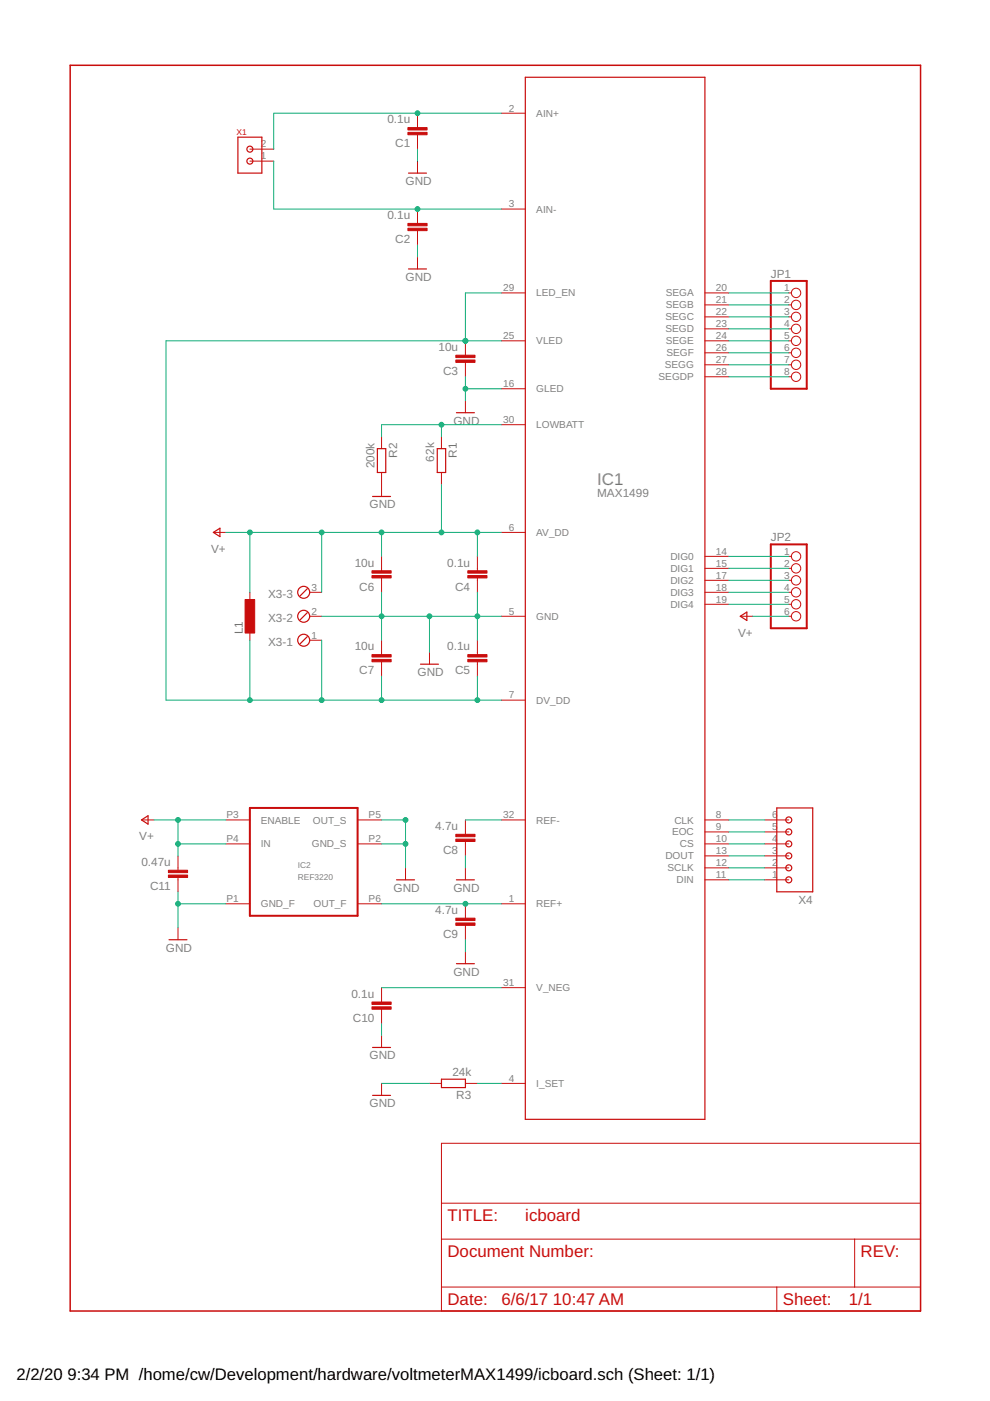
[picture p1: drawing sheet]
<svg xmlns="http://www.w3.org/2000/svg" width="210mm" height="297mm" viewBox="0 0 210 297" stroke-linecap="round" stroke-linejoin="round" font-family="sans-serif">
<g fill="none" stroke="#c90d0c" stroke-width=".21">
<path d="M53 34.2h5M53 31.6h5M88.5 24v3.1M88.5 28.6v3M88.5 34.2v2.5M106.3 24h5.1M88.5 44.3v3.1M88.5 48.9v3M88.5 54.5v2.5M106.3 44.3h5.1M98.7 72.3v3M98.7 76.8v3.1"/>
<path d="M106.3 72.3h5.1M106.3 62.1h5.1M149.5 72.3h5M149.5 62.1h5M149.5 64.6h5M149.5 67.2h5M149.5 69.7h5M149.5 74.8h5M149.5 77.3h5M149.5 79.9h5M167.2 72.3h.6M167.2 62.1h.6"/>
<path d="M167.2 64.6h.6M167.2 67.2h.6M167.2 69.7h.6M167.2 74.8h.6M167.2 77.3h.6M167.2 79.9h.6M80.9 92.6v2.5M93.6 92.6v2.5M98.7 85v2.5M106.3 90h5.1M106.3 82.4h5.1M45.4 112.9h2.5"/>
<path d="M80.9 100.2v5.1M80.9 118v3M93.6 100.2v2.5M101.2 118v3M106.3 112.9h5.1M149.5 118h5M167.2 118h.6M53 125.6v2.5M53 133.2v2.5M65.7 130.7h2.5M65.7 125.6h2.5M65.7 135.7h2.5"/>
<path d="M80.9 122.5v3.1M80.9 135.7v3.1M91.1 138.3v2.5M101.2 122.5v3.1M101.2 135.7v3.1M106.3 130.7h5.1M149.5 128.1h5M149.5 125.6h5M149.5 123h5M149.5 120.5h5M157.1 130.7h2.5M167.2 130.7h.6"/>
<path d="M167.2 128.1h.6M167.2 125.6h.6M167.2 123h.6M167.2 120.5h.6M80.9 140.3v3.1M101.2 140.3v3.1M106.3 148.4h5.1M30.1 173.8h2.6M47.9 173.8h5.1M47.9 178.9h5.1M75.8 173.8h5.1M75.8 178.9h5.1"/>
<path d="M98.7 173.8v3.1M98.7 178.4v3.1M106.3 173.8h5.1M149.5 173.8h5M149.5 176.4h5M149.5 178.9h5M162.2 173.8h5M162.2 176.4h5M162.2 178.9h5M37.7 181.5v3M37.7 186v3.1M37.7 196.7v2.5"/>
<path d="M47.9 191.6h5.1M75.8 191.6h5.1M86 184v2.5M98.7 184v2.5M98.7 191.6v3.1M98.7 196.2v3M106.3 191.6h5.1M149.5 181.5h5M149.5 186.5h5M149.5 184h5M162.2 181.5h5M162.2 186.5h5"/>
<path d="M162.2 184h5M80.9 209.4v3M80.9 214v3M80.9 219.5v2.6M98.7 201.8v2.5M106.3 209.4h5.1M80.9 229.7v2.5M91.1 229.7h2.5M98.7 229.7h2.5M106.3 229.7h5.1M93.6 242.4h101.6v35.6h-101.6zM93.6 255.1h101.6"/>
<path d="M93.6 262.7h101.6M93.6 272.9h101.6M164.7 272.9v5.1M181.2 262.7v10.2"/>
<circle cx="168.8" cy="64.6" r=".99"/>
<circle cx="168.8" cy="77.3" r=".99"/>
<circle cx="168.8" cy="79.9" r=".99"/>
<circle cx="168.8" cy="69.7" r=".99"/>
<circle cx="168.8" cy="72.3" r=".99"/>
<circle cx="168.8" cy="62.1" r=".99"/>
<circle cx="168.8" cy="67.2" r=".99"/>
<circle cx="168.8" cy="74.8" r=".99"/>
<circle cx="168.8" cy="118" r=".99"/>
<circle cx="168.8" cy="123" r=".99"/>
<circle cx="168.8" cy="125.6" r=".99"/>
<circle cx="168.8" cy="120.5" r=".99"/>
<circle cx="168.8" cy="130.7" r=".99"/>
<circle cx="168.8" cy="128.1" r=".99"/>
</g>
<g fill="#c90d0c" stroke="#c90d0c" stroke-width=".21">
<path d="M96.6 75.3h4.1v.5h-4.1z"/>
<path d="M96.6 76.3h4.1v.5h-4.1z"/>
<path d="M99.2 138.8h4.1v.5h-4.1z"/>
<path d="M99.2 139.8h4.1v.5h-4.1z"/>
<path d="M78.9 121h4v.5h-4z"/>
<path d="M78.9 122h4v.5h-4z"/>
<path d="M78.9 138.8h4v.5h-4z"/>
<path d="M78.9 139.8h4v.5h-4z"/>
<path d="M96.6 176.9h4.1v.5h-4.1z"/>
<path d="M96.6 177.9h4.1v.5h-4.1z"/>
<path d="M96.6 194.7h4.1v.5h-4.1z"/>
<path d="M96.6 195.7h4.1v.5h-4.1z"/>
<path d="M78.9 212.4h4v.6h-4z"/>
<path d="M78.9 213.5h4v.5h-4z"/>
<path d="M99.2 121h4.1v.5h-4.1z"/>
<path d="M99.2 122h4.1v.5h-4.1z"/>
<path d="M52 127.1h2v7.1h-2z"/>
<path d="M86.5 27.1h4.1v.5h-4.1z"/>
<path d="M86.5 28.1h4.1v.5h-4.1z"/>
<path d="M86.5 47.4h4.1v.5h-4.1z"/>
<path d="M86.5 48.4h4.1v.5h-4.1z"/>
<path d="M35.7 184.5h4.1v.5h-4.1z"/>
<path d="M35.7 185.5h4.1v.5h-4.1z"/>
</g>
<g fill="none" stroke="#c90d0c" stroke-width=".25">
<path d="M111.4 16.4h38.1v220.9h-38.1zM50.4 29.1h5.1v7.6h-5.1zM86.6 36.7h3.8M86.6 57h3.8M80 95.1h1.8v5.1h-1.8zM92.7 95.1h1.8v5.1h-1.8zM96.8 87.5h3.8M45.2 112.9l1.4-.9v1.8zM79 105.3h3.8M65.2 135l-1.6 1.5M65.2 129.9l-1.6 1.5M65.2 124.8l-1.6 1.5"/>
<path d="M157 130.7l1.3-.9v1.8zM89.2 140.8h3.8M30 173.8l1.4-.8v1.7zM164.7 171.3h7.6v17.8h-7.6zM35.8 199.2h3.8M84.1 186.5h3.8M96.8 186.5h3.8M96.8 204.3h3.8M79 222.1h3.8M79 232.2h3.8M93.6 228.8h5.1v1.8h-5.1z"/>
<circle cx="53" cy="31.6" r=".64"/>
<circle cx="53" cy="34.2" r=".64"/>
<circle cx="64.4" cy="125.6" r="1.27"/>
<circle cx="64.4" cy="135.7" r="1.27"/>
<circle cx="64.4" cy="130.7" r="1.27"/>
<circle cx="167.2" cy="178.9" r=".64"/>
<circle cx="167.2" cy="173.8" r=".64"/>
<circle cx="167.2" cy="176.4" r=".64"/>
<circle cx="167.2" cy="181.5" r=".64"/>
<circle cx="167.2" cy="184" r=".64"/>
<circle cx="167.2" cy="186.5" r=".64"/>
</g>
<path d="M163.4 59.6h7.6v22.8h-7.6zM163.4 115.4h7.6v17.8h-7.6zM53 171.3h22.8v22.9h-22.8z" fill="none" stroke="#c90d0c" stroke-width=".42"/>
<path d="M14.9 13.8h180.3v264.2h-180.3z" fill="none" stroke="#c90d0c" stroke-width=".32"/>
<g fill="none" stroke="#0dab76" stroke-width=".21">
<path d="M58 34.2v10.1h48.3M88.5 31.6v2.6M106.3 24h-48.3v7.6M88.5 51.9v2.6M98.7 79.9v5.1M106.3 62.1h-7.6v10.2M106.3 72.3h-71.1v76.1h71.1M154.5 62.1h12.7M154.5 64.6h12.7M154.5 67.2h12.7M154.5 69.7h12.7M154.5 72.3h12.7"/>
<path d="M154.5 74.8h12.7M154.5 77.3h12.7M154.5 79.9h12.7M93.6 90v2.6M98.7 82.4h7.6M106.3 90h-25.4v2.6M47.9 112.9h58.4M53 112.9v12.7M68.2 112.9v12.7M80.9 112.9v5.1M93.6 102.7v10.2M101.2 112.9v5.1"/>
<path d="M154.5 118h12.7M53 135.7v12.7M68.2 130.7h38.1M68.2 135.7v12.7M80.9 125.6v10.1M91.1 130.7v7.6M101.2 125.6v10.1M154.5 123h12.7M154.5 125.6h12.7M154.5 128.1h12.7M154.5 120.5h12.7M159.6 130.7h7.6"/>
<path d="M80.9 143.4v5M101.2 143.4v5M32.7 173.8h15.2M37.7 178.9h10.2M37.7 173.8v7.7M80.9 173.8h5.1v10.2M80.9 178.9h5.1M98.7 173.8h7.6M154.5 173.8h7.7M154.5 178.9h7.7M154.5 176.4h7.7M37.7 189.1v7.6"/>
<path d="M37.7 191.6h10.2M80.9 191.6h25.4M98.7 181.5v2.5M98.7 199.2v2.6M154.5 181.5h7.7M154.5 184h7.7M154.5 186.5h7.7M80.9 217v2.5M80.9 209.4h25.4M80.9 229.7h10.2M101.2 229.7h5.1"/>
</g>
<g fill="#0dab76" stroke="#0dab76" stroke-width=".21">
<circle cx="88.5" cy="24" r=".51"/>
<circle cx="88.5" cy="44.3" r=".51"/>
<circle cx="98.7" cy="82.4" r=".51"/>
<circle cx="80.9" cy="130.7" r=".51"/>
<circle cx="101.2" cy="130.7" r=".51"/>
<circle cx="91.1" cy="130.7" r=".51"/>
<circle cx="86" cy="173.8" r=".51"/>
<circle cx="86" cy="178.9" r=".51"/>
<circle cx="37.7" cy="191.6" r=".51"/>
<circle cx="93.6" cy="90" r=".51"/>
<circle cx="53" cy="112.9" r=".51"/>
<circle cx="68.2" cy="112.9" r=".51"/>
<circle cx="80.9" cy="112.9" r=".51"/>
<circle cx="93.6" cy="112.9" r=".51"/>
<circle cx="101.2" cy="112.9" r=".51"/>
<circle cx="37.7" cy="178.9" r=".51"/>
<circle cx="37.7" cy="173.8" r=".51"/>
<circle cx="98.7" cy="72.3" r=".51"/>
<circle cx="80.9" cy="148.4" r=".51"/>
<circle cx="101.2" cy="148.4" r=".51"/>
<circle cx="68.2" cy="148.4" r=".51"/>
<circle cx="53" cy="148.4" r=".51"/>
<circle cx="98.7" cy="191.6" r=".51"/>
</g>
<text font-size="3.6" fill="#808080" x="126.6" y="102.7">IC1</text>
<g font-size="3.6" fill="#c90d0c">
<text x="94.9" y="258.9">TITLE:</text>
<text x="111.4" y="258.9">icboard</text>
<text x="94.9" y="266.5">Document Number:</text>
<text x="182.5" y="266.5">REV:</text>
<text x="94.9" y="276.7">Date:</text>
<text x="106.3" y="276.7">6/6/17</text>
<text x="117.2" y="276.7">10:47 AM</text>
<text x="166" y="276.7">Sheet:</text>
<text x="179.9" y="276.7">1/1</text>
</g>
<g font-size="3.5">
<text x="3.5" y="292.5">2/2/20</text>
<text x="14.3" y="292.5">9:34 PM /home/cw/Development/hardware/voltmeterMAX1499/icboard.sch (Sheet: 1/1)</text>
</g>
<g font-size="2.5" fill="#808080">
<text x="82.1" y="26.2">0.1u</text>
<text x="83.8" y="31.2">C1</text>
<text x="86" y="39.2">GND</text>
<text x="82.1" y="46.5">0.1u</text>
<text x="83.8" y="51.6">C2</text>
<text x="86" y="59.6">GND</text>
<text x="163.4" y="58.9">JP1</text>
<text x="93" y="74.4">10u</text>
<text x="94" y="79.5">C3</text>
<text x="96.1" y="90">GND</text>
<text x="79.4" y="99.3" transform="rotate(-90 79.4 99.3)">200k</text>
<text x="84.2" y="97" transform="rotate(-90 84.2 97)">R2</text>
<text x="92.1" y="97.9" transform="rotate(-90 92.1 97.9)">62k</text>
<text x="96.9" y="97" transform="rotate(-90 96.9 97)">R1</text>
<text x="78.4" y="107.8">GND</text>
<text x="126.6" y="105.3">MAX1499</text>
<text x="44.8" y="117.2">V+</text>
<text x="163.4" y="114.8">JP2</text>
<text x="75.2" y="120.1">10u</text>
<text x="76.2" y="125.2">C6</text>
<text x="94.8" y="120.1">0.1u</text>
<text x="96.5" y="125.2">C4</text>
<text x="56.8" y="131.8">X3-2</text>
<text x="56.8" y="126.7">X3-3</text>
<text x="51.5" y="134.5" transform="rotate(-90 51.5 134.5)">L1</text>
<text x="56.8" y="136.9">X3-1</text>
<text x="75.2" y="137.9">10u</text>
<text x="94.8" y="137.9">0.1u</text>
<text x="156.5" y="135">V+</text>
<text x="76.2" y="143">C7</text>
<text x="88.5" y="143.4">GND</text>
<text x="96.5" y="143">C5</text>
<text x="29.5" y="178.2">V+</text>
<text x="92.3" y="176">4.7u</text>
<text x="30" y="183.6">0.47u</text>
<text x="94" y="181.1">C8</text>
<text x="31.8" y="188.7">C11</text>
<text x="83.4" y="189.1">GND</text>
<text x="96.1" y="189.1">GND</text>
<text x="169.3" y="191.6">X4</text>
<text x="92.3" y="193.8">4.7u</text>
<text x="35.2" y="201.8">GND</text>
<text x="94" y="198.9">C9</text>
<text x="96.1" y="206.9">GND</text>
<text x="74.5" y="211.6">0.1u</text>
<text x="74.8" y="216.6">C10</text>
<text x="78.4" y="224.6">GND</text>
<text x="95.9" y="228.2">24k</text>
<text x="96.8" y="233">R3</text>
<text x="78.4" y="234.8">GND</text>
</g>
<g font-size="2.1" fill="#808080">
<text x="107.9" y="23.6">2</text>
<text x="113.7" y="24.8">AIN+</text>
<text x="55.3" y="33.8">1</text>
<text x="55.3" y="31.3">2</text>
<text x="107.9" y="44">3</text>
<text x="113.7" y="45.1">AIN-</text>
<text x="106.7" y="61.7">29</text>
<text x="113.7" y="62.9">LED_EN</text>
<text x="141.2" y="62.9">SEGA</text>
<text x="141.2" y="65.4">SEGB</text>
<text x="151.8" y="61.7">20</text>
<text x="151.8" y="64.3">21</text>
<text x="166.3" y="61.7">1</text>
<text x="166.3" y="64.3">2</text>
<text x="106.7" y="71.9">25</text>
<text x="141.1" y="67.9">SEGC</text>
<text x="141.1" y="70.5">SEGD</text>
<text x="151.8" y="66.8">22</text>
<text x="151.8" y="69.4">23</text>
<text x="151.8" y="71.9">24</text>
<text x="166.3" y="66.8">3</text>
<text x="166.3" y="69.4">4</text>
<text x="166.3" y="71.9">5</text>
<text x="113.7" y="73">VLED</text>
<text x="141.2" y="73">SEGE</text>
<text x="141.3" y="75.6">SEGF</text>
<text x="151.8" y="74.4">26</text>
<text x="151.8" y="77">27</text>
<text x="166.3" y="74.4">6</text>
<text x="166.3" y="77">7</text>
<text x="106.7" y="82.1">16</text>
<text x="113.7" y="83.2">GLED</text>
<text x="139.6" y="80.6">SEGDP</text>
<text x="140.9" y="78.1">SEGG</text>
<text x="151.8" y="79.5">28</text>
<text x="166.3" y="79.5">8</text>
<text x="106.7" y="89.7">30</text>
<text x="113.7" y="90.8">LOWBATT</text>
<text x="107.9" y="112.5">6</text>
<text x="113.7" y="113.7">AV_DD</text>
<text x="142.1" y="118.7">DIG0</text>
<text x="151.8" y="117.6">14</text>
<text x="166.3" y="117.6">1</text>
<text x="66" y="125.2">3</text>
<text x="142.1" y="123.8">DIG2</text>
<text x="142.1" y="121.3">DIG1</text>
<text x="151.8" y="125.2">18</text>
<text x="151.8" y="122.7">17</text>
<text x="151.8" y="120.2">15</text>
<text x="166.3" y="120.2">2</text>
<text x="166.3" y="122.7">3</text>
<text x="166.3" y="125.2">4</text>
<text x="66" y="130.3">2</text>
<text x="107.9" y="130.3">5</text>
<text x="113.7" y="131.4">GND</text>
<text x="142.1" y="128.9">DIG4</text>
<text x="142.1" y="126.3">DIG3</text>
<text x="151.8" y="127.8">19</text>
<text x="166.3" y="127.8">5</text>
<text x="166.3" y="130.3">6</text>
<text x="66" y="135.4">1</text>
<text x="107.9" y="148.1">7</text>
<text x="113.7" y="149.2">DV_DD</text>
<text x="48" y="173.5">P3</text>
<text x="78.2" y="173.5">P5</text>
<text x="106.7" y="173.5">32</text>
<text x="151.8" y="173.5">8</text>
<text x="163.7" y="173.5">6</text>
<text x="48" y="178.6">P4</text>
<text x="55.3" y="174.6">ENABLE</text>
<text x="55.3" y="179.7">IN</text>
<text x="66.1" y="179.7">GND_S</text>
<text x="66.4" y="174.6">OUT_S</text>
<text x="78.2" y="178.6">P2</text>
<text x="113.7" y="174.6">REF-</text>
<text x="142.5" y="177.1">EOC</text>
<text x="143" y="174.6">CLK</text>
<text x="144.2" y="179.7">CS</text>
<text x="151.8" y="176">9</text>
<text x="151.8" y="178.6">10</text>
<text x="163.7" y="178.6">4</text>
<text x="163.7" y="176">5</text>
<text x="141.1" y="182.2">DOUT</text>
<text x="141.5" y="184.8">SCLK</text>
<text x="151.8" y="181.1">13</text>
<text x="151.8" y="183.6">12</text>
<text x="163.7" y="183.6">2</text>
<text x="163.7" y="181.1">3</text>
<text x="48" y="191.3">P1</text>
<text x="78.2" y="191.3">P6</text>
<text x="107.9" y="191.3">1</text>
<text x="143.4" y="187.3">DIN</text>
<text x="151.8" y="186.2">11</text>
<text x="163.7" y="186.2">1</text>
<text x="55.3" y="192.4">GND_F</text>
<text x="66.5" y="192.4">OUT_F</text>
<text x="113.7" y="192.4">REF+</text>
<text x="106.7" y="209">31</text>
<text x="113.7" y="210.2">V_NEG</text>
<text x="107.9" y="229.4">4</text>
<text x="113.7" y="230.5">I_SET</text>
</g>
<text font-size="1.8" fill="#c90d0c" x="50.2" y="28.6">X1</text>
<g font-size="1.8" fill="#808080">
<text x="63.1" y="184">IC2</text>
<text x="63.1" y="186.5">REF3220</text>
</g>
</svg>
